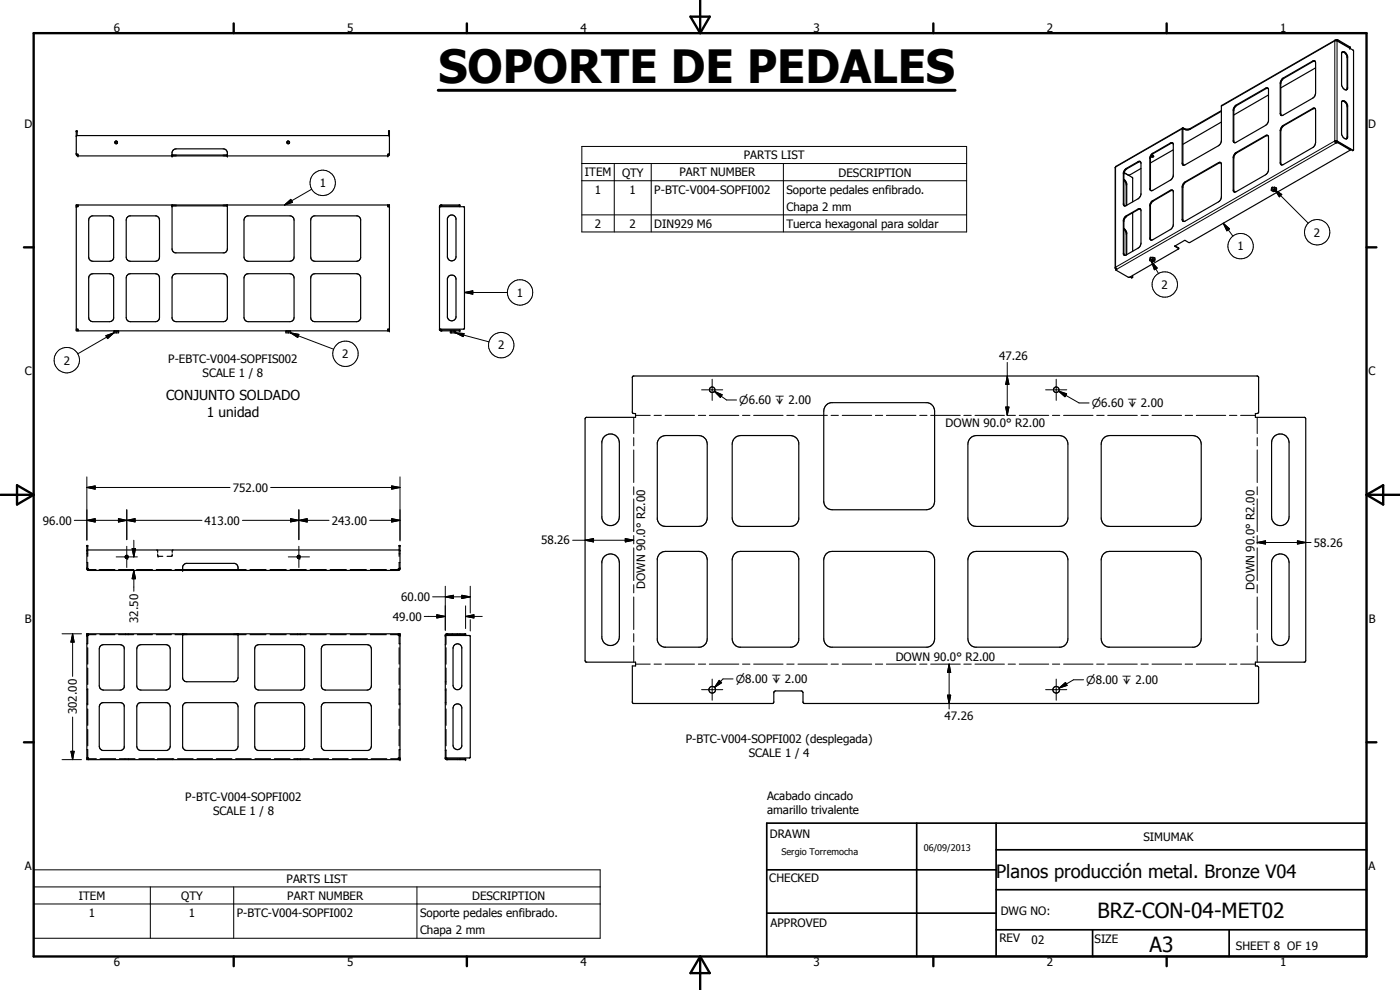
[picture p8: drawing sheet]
<svg xmlns="http://www.w3.org/2000/svg" width="420mm" height="297mm" viewBox="0 0 420 297" stroke-linecap="round" stroke-linejoin="round" font-family="sans-serif">
<g fill="none" stroke="#000" stroke-width=".35">
<path d="M394.7 18.3l-.6 .1-9 5.2-.4 .6-.3 .9v9.1l.2 .5M400.6 12.1v.2l.5-.1 5.1 3v29.9M400.6 12.1h.3M400.7 12.1l-34.1 19.6v10.7l-.4 .9-.5 .4-10.5 5.9M400.9 12.1l.6-.2 3.7 2.2-.1 .4M400.9 12.1v.1M401.1 12.2l.3-.1 3.8 2.2M402.7 15.7a.82 .82 0 0 1 1.3 .3l.4 1v9.5l-.3 .4a1.4 1.4 0 0 1-1.5-1.4zM402.8 15.6a1.57 1.57 0 0 1 1.5 1.5v9.5l-.2 .4M403.1 15.6l-.4 .3M354.9 38.4l-20.1 11.6-.1 .3v30.1l.3 .3-.2 .3M354.9 38.4l-.1 10.7 .4 .5"/>
<path d="M366.6 36.6l-11.6 6.7M366.6 33.4l-9.4 5.4a2.42 2.42 0 0 1-2.2-.1v10.6l.2 .3M366.6 33.2l-9.4 5.4a2.46 2.46 0 0 1-2.3-.2M370.8 31.7l9-5.2 .3-.2 .5 .3 .1 9.7-.4 .9-9.7 5.6-.5-.4v-9.5zM380.5 26.5l-.5 .1-8.9 5.1-.6 .6-.2 .7v9.5l.1 .3M380.7 28.5l-10.4 6M384.8 23.7l9.1-5.4 .6-.1 .2 .3 .1 9.4-.2 .9-.7 .7-8.8 5a.54 .54 0 0 1-.6 .1 .54 .54 0 0 1-.3-.6v-9.1zM394.7 32.6l.1 .5v9.7l-.2 .8-.5 .6-9 5.2-.5 .1M394.7 32.6l-.6-.2-9 5.2-.6 .7-.3 .9v9.7l.4 .6M394.7 32.6h-.6l-8.8 5.1-.8 .9-.1 .6v9.7l.2 .6M394.8 20.4l-10.4 6M402.7 30.5a1.21 1.21 0 0 1 1.2 0 1.21 1.21 0 0 1 .5 1.2v9.5a.81 .81 0 0 1-.8 .4 .81 .81 0 0 1-.7-.7l-.3-.7z"/>
<path d="M402.8 30.3a1.7 1.7 0 0 1 1.5 1.5v9.5l-.2 .4M22.9 46.1l.5 .2v.5M22.9 40.8h94M23.1 40.7v-1.4h-.2v7.1l.3 .4h93.3l.4-.4v-7.1h-.3v1.4M23.1 46.3l.3 .2M34.6 42.6a.32 .32 0 0 1 .5-.1 .32 .32 0 0 1-.2 .6l-.2-.1zM51.6 46.8l.2-1.6 1.1-.5h14.1l.7 .2 .3 .3 .2 1.6M51.6 46.5h16.6M116.6 46.3l-.2 .2M116.9 46.1l-.5 .2v.5M337.3 53.8l.8 1.4v6.4M337.3 54l.7 1.3v6.4"/>
<path d="M337.6 50.8l4.1-2.4h.5l.2 .4-.1 10-.6 .8-4.2 2.2-.4-.4v-9.5zM342.2 48.5l-4.1 2.2-.8 1v9.8l.2 .3M342.4 50.5l-3.5 2.1-1.6-.8 2.6 1.6v7.2M345.4 46.9a.48 .48 0 0 0 .8 0M345.5 46.8h.6M345.6 46.2l5.6-3.3 .5-.1 .4 .3-.1 10.1-.6 .7-5.8 3.3-.5-.4v-9.5zM346.1 46.8l.1 .1M346.2 46.8h-.7M346.2 46.9h.1M351.9 42.9l-.5 .1-5.3 3.1-.7 .8-.1 10 .1 .3M351.9 57.1l-.5 .1-5.4 3.2-.6 .7-.1 10.6 .1 .3M352.1 45l-6.8 3.9"/>
<path d="M355.2 55l10.5-6.2 .5-.1 .2 .2 .2 10.3-.3 .7-.6 .7-10.4 5.9-.5-.5v-10.1zM366.3 48.8l-10.5 5.9-.4 .4-.4 .9v10.1l.2 .3M370.6 46l9.2-5.3 .5-.1 .3 .3 .1 10.2-.4 .9-9.8 5.7-.4-.5v-10.1zM380.5 40.7l-.5 .1-8.9 5.1-.7 .8-.1 10.6 .1 .3M381.7 56.4l-.2 .7M381.8 56.2v.5M381.8 56.2l-.1 .1M381.8 56.7l-.3 .4M382.1 56.9l.5 .2-.3 .1-.3-.1zM382.6 56.9v.1M382.6 56.2h-.8M382.6 56.2l.5 .2v.5"/>
<path d="M382.6 56.2v.4M382.6 56.6l.5 .3M382.6 56.6l-.8 .1M383.1 56.9l-.2 .5-.8 .1-.6-.4M400.6 42.3h.7l4.9 2.8M400.6 42.3l.2 .1M400.6 42.3l.3 .6M400.8 42.4h.3l4.9 2.8 .2-.1M400.8 42.4l.1 .3M400.9 42.9l.6-.1 3.7 2.2M400.9 42.7l.6-.1 3.7 2.1v.4l-48.1 27.7-1.6-.7-2.8 1.7M400.9 42.7v.2"/>
<path d="M23.4 61.8h-.5v-.3h94v.3h-.5M23.4 61.5v.5h-.5v36.8h.5v.5M26.8 65.3l.8-.5h5.5l.7 .4 .3 .6v11.6l-.2 .5-1 .5h-5a1.3 1.3 0 0 1-1.3-1.3v-11.1zM38.1 65.3l.8-.5h8l.8 .5 .2 .7v11.1l-.6 1.1-.7 .2h-7.5l-1-.5-.2-.8v-11.1zM51.6 61.8h16.6M51.6 61.5v13.4l.4 .6 .7 .4h14.6l.4-.2 .5-.8v-13.4M73.6 65.2l.6-.4 13.2 .1a1.23 1.23 0 0 1 .9 1.1v11.1l-.6 1.1-.7 .2h-12.5l-.9-.4-.4-.9v-11.1zM93.5 65.3l.8-.5h13l.6 .4 .3 .6v11.6l-.3 .6-.9 .4h-12.5l-.7-.2-.6-1.1v-11.1zM116.4 61.5v.5h.5v36.8h-.5v.5M131.9 62h7.3l.2 .3v36.2l-.3 .3h-7.2M132.1 62l.2-.2h5.7v-.3h-5.8l-.3 .3v37.1l.5 .4M132.4 61.5v.3"/>
<path d="M134.7 64.9a1.29 1.29 0 0 1 2.2 .7v11.6a1.31 1.31 0 0 1-1.3 1.1 1.31 1.31 0 0 1-1.3-1.1v-11.6zM337.3 68.5l.8 1.4v6.5M337.3 68.7l.7 1.3v6.5M338 65l-.1 .1M338 76.5l3.9-2.3 .5-1v-10.2l-.4-.4-4 2.2-.8 1-.1 10.4 .4 .4M338 76.5l-.5 .1M339.9 63.8v11.6M342.2 62.7l-.5 .1-3.6 2.1-.8 1.1v10.3l.2 .3M345.3 77.2l-.3 1M345.3 77.2v.6M345.3 77.2h.7M345.3 77.8l-.3 .4"/>
<path d="M345.5 78l.4-.1 .2 .2-.5 .1zM345.6 60.5l5.6-3.4 .5-.1 .4 .3-.1 10.7-.6 .7-5.9 3.4-.4-.5v-10.1zM346 77.2l.6 .2v.6M346 77.2v.4M346 77.6l.6 .4M346 77.6l-.7 .2M346.6 78l-.2 .4-.8 .1-.6-.3M352.7 73.8l1 .6v.3l-14.8 8.5-4.1-2.2M352.7 73.8l1 .8M23.4 99h-.5v.3h94v-.3h-.5M26.8 82.7l.6-.5 .5-.1h5l1 .6 .2 .4v12.4l-.2 .5-.6 .4-5.4 .1-.5-.1-.7-.6-.1-12.4zM34.2 99.3v.6h1.4v-.6"/>
<path d="M34.4 99.3v.1M34.7 99.3l-.5 .1M34.9 99.3v.6M35 99.3l.6 .1M35.4 99.3v.1M38.1 82.7l.5-.5 .5-.1h7.5a1.23 1.23 0 0 1 1.3 1.3v11.8l-.2 .8-1.1 .5h-7.5l-.7-.2-.4-.5-.1-.6v-11.8zM52 82.5l.9-.4h14.1l.7 .2 .5 .8v12.4l-.3 .6-.9 .4h-14.1l-.9-.4-.4-.6v-12.4zM73.6 82.5l.9-.4h12.5l.7 .2 .6 1.1v11.8a1.25 1.25 0 0 1-1.3 1.3h-12.5a1.3 1.3 0 0 1-1.3-1.3v-11.8zM85.8 99.3v.6h1.4v-.6M86 99.3v.1M86.3 99.3l-.5 .1M86.5 99.3v.6"/>
<path d="M86.7 99.3l.5 .1M87 99.3v.1M93.5 82.7l.5-.5 .5-.1h12.5l.9 .4 .3 .6v12.4l-.3 .6-.9 .4h-12.5l-.7-.2-.5-.5-.1-.6v-11.8zM132.1 98.8l.3 .2M132.4 99h5.6v.3h-5.6M132.4 99v.3M134.7 82.8a1.33 1.33 0 0 1 2.2 .8v11.6a1.33 1.33 0 0 1-1.3 1.1 1.33 1.33 0 0 1-1.3-1.1v-11.6zM135.2 99.3v.6h1.5v-.5l-.3-.1M135.2 99.3h.9M135.5 99.3v.1M135.5 99.4v.5M136.3 99.3v.6"/>
<path d="M334.7 80.3l.1-.1 .4 .6-.4 .2M339.2 83.1l.4 .3 .3-.2M339.3 83l.6 .2M339.9 82.6v.6M175.8 125.3l14.9-.1v-1.1l-.8-.1-.1-.3v-10.5l.3-.4h187.3l.3 .4v10.5l-.2 .3-.7 .1v1.1h14.7l.4 .5-.1 72.8-.3 .2h-14.7v1.1l.6 .1 .3 .3v10.5l-.3 .4h-136.1l-.3-.4v-2.9l-.5-.5h-7.9l-.4 .5v2.9l-.3 .4h-41.8l-.3-.4v-10.9h.9v-1.1h-14.7l-.4-.5v-72.5zM181.3 131.1a2.63 2.63 0 0 1 2.9-.7 2.63 2.63 0 0 1 1.7 2.4v22.3a2.64 2.64 0 0 1-2.5 2.6 2.64 2.64 0 0 1-2.8-2.3v-22.9zM197.9 131.6l.8-.7 1-.2h10.1a2.59 2.59 0 0 1 2.4 2.5v22.2a2.52 2.52 0 0 1-2.4 2.5h-10.1a2.48 2.48 0 0 1-2.4-2.1v-23zM220.4 131.6l.8-.7 1-.2h15.1a2.58 2.58 0 0 1 2.4 2.1v23a2.49 2.49 0 0 1-2.4 2.1h-15.1a2.51 2.51 0 0 1-2.5-2.5v-22.2zM247.9 121.7l.5-.5 1-.4h28.9a2.57 2.57 0 0 1 2.2 2.5v27.2a2.46 2.46 0 0 1-2.5 2.5h-28.2a2.59 2.59 0 0 1-2.6-2.5v-27.2zM291.1 131.6l.9-.7 1-.2h25a2.59 2.59 0 0 1 2.5 2.5v22.2a2.52 2.52 0 0 1-2.5 2.5h-25a2.52 2.52 0 0 1-2.5-2.5v-22.2zM331.1 131.6l.8-.7 1.1-.2h25a2.59 2.59 0 0 1 2.5 2.5v22.2a2.52 2.52 0 0 1-2.5 2.5h-25a2.51 2.51 0 0 1-2.5-2.5v-22.2zM382.3 131.1a2.62 2.62 0 0 1 2.9-.7 2.62 2.62 0 0 1 1.7 2.4v22.3a2.62 2.62 0 0 1-2.7 2.6 2.62 2.62 0 0 1-2.6-2.6v-22.3l.1-.7z"/>
<path d="M26.1 170.5l.5 .1v.6M26.1 170.6h.1M26.1 166.2h.1M26.1 168.8h.1M26.1 165.2l.2-.2h93.5l.2 .2M26.2 168.8l.2 2.1h2.4M26.2 166.2h.1M26.3 166.9v-3.2h-.2v7.1l.5 .4M26.6 171.2h92.9M29.8 170.9v.1M29.8 171.1v.1M30 170.9h4.5"/>
<path d="M35.6 170.9h4.5M37.3 170.9v.1M37.3 171.1v.1M38.3 166.7a.5 .5 0 0 0-.8 .4 .5 .5 0 0 0 .8 .4M41.1 170.9v.1M41.1 171.1v.1M41.2 170.9h4.6M46.9 170.9h4.5M47.1 165l.1 .1M47.3 165.1v.6M47.3 166.2v.6M47.3 166.8h.1"/>
<path d="M47.4 166.9h1.4M51.1 170.9v.1M51.1 171.1v.1M51.5 166.9h-1.3M51.5 166.9h.1M51.7 166.2l-.1 .6M51.7 165.1v.6M51.9 165l-.1 .1M52.5 170.9h21.4M54.8 171.2l.1-1.4 .9-.8h14.6l.8 .6 .2 1.6M75 170.9h4.8M76.4 170.9v.1"/>
<path d="M76.4 171.1v.1M81.1 170.9h4.8M87.1 170.9h4.8M89.4 167.5h.5M89.9 166.7a.47 .47 0 0 0-.7 0 .47 .47 0 0 0 .3 .7 .47 .47 0 0 0 .6-.4 .42 .42 0 0 0-.6-.2 .42 .42 0 0 0-.1 .6M91.4 170.9v.1M91.4 171.1v.1M93.1 170.9h4.8M96.4 170.9v.1M96.4 171.1v.1M99.1 170.9h4.8M105.1 170.9h4.8"/>
<path d="M111.2 170.9h4.7M111.5 170.9v.1M111.5 171.1v.1M119.8 166.9v-3.2h.2v7.1l-.5 .4M119.8 166.2h.2M120 170.5l-.5 .1v.6M120 168.8h-.2l-.1 2.1h-2.5M181.3 167a2.63 2.63 0 0 1 2.9-.6 2.63 2.63 0 0 1 1.7 2.4v22.3a2.64 2.64 0 0 1-2.5 2.6 2.64 2.64 0 0 1-2.8-2.2v-23.1zM197.9 166.3l.8-.6 1-.3h10.1a2.51 2.51 0 0 1 2.4 2.5v23.8a2.57 2.57 0 0 1-2.1 2.5h-10.7a2.55 2.55 0 0 1-2.1-2.1v-24.5zM220.4 166.3l.8-.6 1-.3h15.1a2.47 2.47 0 0 1 2.4 2.2v24.5a2.55 2.55 0 0 1-2.1 2.1h-15.7a2.57 2.57 0 0 1-2.2-2.5v-23.8zM247.9 166.3l.8-.6 1.1-.3h28.2a2.51 2.51 0 0 1 2.5 2.5v23.8a2.57 2.57 0 0 1-2.2 2.5h-28.9a2.57 2.57 0 0 1-2.2-2.5v-23.8zM291.1 166.3l.9-.6 1-.3h25a2.52 2.52 0 0 1 2.5 2.5v23.8a2.57 2.57 0 0 1-2.2 2.5h-25.7a2.57 2.57 0 0 1-2.1-2.5v-23.8z"/>
<path d="M331.1 166.3l.8-.6 1.1-.3h25a2.51 2.51 0 0 1 2.5 2.5v23.8a2.57 2.57 0 0 1-2.2 2.5h-25.7a2.57 2.57 0 0 1-2.1-2.5v-23.8zM382.3 167a2.62 2.62 0 0 1 2.9-.6 2.62 2.62 0 0 1 1.7 2.4v22.3a2.62 2.62 0 0 1-2.7 2.6 2.62 2.62 0 0 1-2.6-2.6v-22.3l.1-.7zM26.1 193.2h.1M26.2 193.2h.1M26.3 190.7v2.4M26.3 194.4v4.9M26.6 190.2v.5h-.5v36.7h.5v.5M28.8 190.4h-2.7v-.2h93.9v.2h-2.8M30 190.4h4.5M30 194l1.1-.6h5l.8 .4 .4 .6-.1 11.9-.5 .5-.6 .3h-5a1.3 1.3 0 0 1-1.3-1.3v-11.1zM35.6 190.4h4.5M37.7 190.2h.1"/>
<path d="M37.7 190.3v.1M38.5 190.2h.1M38.5 190.3v.1M41.2 190.4h4.6M41.6 193.6l.7-.2h7.5l1 .6 .3 .7v11.1l-.6 1-.7 .3h-7.5l-1-.6-.2-.7v-11.1zM46.9 190.4h4.5M52.5 190.4h21.4M54.8 190.2l.1 13.6a1.23 1.23 0 0 0 1.2 .8h14.1l.7-.3 .5-1v-13.1M75 190.4h4.8M76.8 193.8l.9-.4h12.5l.9 .4 .3 .9v11.1l-.3 .9-.9 .4h-12.5l-.9-.4-.4-.9v-11.1zM81.1 190.4h4.8M87.1 190.4h4.8"/>
<path d="M89.3 190.2h.1M89.3 190.3v.1M90.1 190.2h.1M90.1 190.3v.1M93.1 190.4h4.8M96.6 194l1.1-.6h12.5a1.3 1.3 0 0 1 1.3 1.3v11.1a1.3 1.3 0 0 1-1.3 1.3h-12.5l-.7-.3-.6-1v-11.1zM99.1 190.4h4.8M105.1 190.4h4.8M111.2 190.4h4.7M119.5 190.2v.5h.5v36.7h-.5v.5M119.8 190.7v2.4M119.8 194.4v4.9"/>
<path d="M119.8 193.2h.2M133.6 190.7h7.4l.1 .2v36.3l-.1 .2h-7.4M133.6 193.4h.1M133.8 193.4h.1M133.8 194.4v4.9M134.1 190.2h5.6v.2h-5.7l-.2 .3v2.4M134.1 190.2v.2M134.1 190.2l-.5 .3v37.1l.5 .3M135.7 190.2h.1M135.7 190.3v.1M136.2 193.7a1.32 1.32 0 0 1 1.4-.5 1.32 1.32 0 0 1 1 1v11.7a1.33 1.33 0 0 1-1.4 1 1.33 1.33 0 0 1-1.2-1.3v-11.1zM137.2 190.2h.1"/>
<path d="M137.2 190.3v.1M138.1 190.2h.1M138.1 190.3v.1M26.1 211.2h.1M26.1 206.9h.1M26.2 211.2h.1M26.2 206.9h.1M26.3 200.4v5M26.3 206.6v4.9M26.3 212.7v4.9M26.3 218.9v4.9M30.2 211.2l.6-.4h5.5l.9 .8 .1 12.6-.2 .4-.6 .5-5.7 .1-.8-.6-.2-.7v-11.9z"/>
<path d="M41.4 211.2l.7-.4h8l.6 .4 .4 .8v11.9l-.6 1.1-.4 .2h-8l-.8-.6-.2-.7v-11.9zM55.2 211.2l.6-.4h14.6l.5 .2 .5 1v11.9l-.2 .7-.8 .6h-14.6l-.4-.2-.6-.8v-12.4zM76.8 211.2l.6-.4h13.1l.6 .4 .3 .8v11.9l-.3 .9-.6 .4h-13.1l-.6-.4-.4-.9v-11.9zM96.8 211.2l.6-.4h13l.5 .2 .6 1v11.9l-.4 .9-.7 .4h-13l-.4-.2-.6-1.1v-11.9zM119.8 200.4v5M119.8 206.6v4.9M119.8 212.7v4.9M119.8 218.9v4.9M119.8 211.2h.2M119.8 206.9h.2M133.6 207.1h.1M133.6 210.8h.1"/>
<path d="M133.6 204.6h.1M133.8 207.1h.1M133.8 210.8h.1M133.8 204.6h.1M133.8 200.4v5M133.8 206.6v4.9M133.8 212.7v4.9M133.8 218.9v4.9M136.2 211.7a1.35 1.35 0 0 1 1.4-.5 1.35 1.35 0 0 1 1 1v11.7a1.33 1.33 0 0 1-1.5 1 1.33 1.33 0 0 1-1.1-1.3v-11.1zM26.1 224.9h.1M26.2 224.9l.1 2.5M28.9 227.7h-2.8v.2h93.9v-.2h-2.7"/>
<path d="M30 227.7h4.7M35.8 227.7h4.7M37.5 227.7v.1M37.5 227.8v.1M38.6 227.7v.1M38.6 227.8v.1M41.7 227.7h4.6M47.3 227.7v.1M47.3 227.8v.1M47.5 227.7h4.6M51.7 227.7v.1M51.7 227.8v.1"/>
<path d="M53.3 227.7h4.6M59.1 227.7h4.7M64.9 227.7h4.7M70.7 227.7h4.7M76.5 227.7h4.7M82.4 227.7h4.6M88.2 227.7h4.6M89.2 227.7v.1M89.2 227.8v.1M90.2 227.7v.1M90.2 227.8v.1M94 227.7h4.6"/>
<path d="M99.8 227.7h4.7M105.6 227.7h4.7M111.4 227.7h4.7M120 224.9l-.2 .1v2.4M133.6 225.2h.1M133.8 225.2h.1M133.8 225v2.4l.3 .3M134.1 227.7h5.6v.2h-5.6M134.1 227.7v.2M137.2 227.7v.1M137.2 227.8v.1M137.9 227.7v.1"/>
<path d="M137.9 227.8v.1M138.2 227.7v.1M138.2 227.8v.1"/>
<circle cx="34.9" cy="42.7" r=".41"/>
<circle cx="86.5" cy="42.7" r=".41"/>
<circle cx="86.5" cy="42.7" r=".31"/>
<circle cx="213.7" cy="116.9" r=".83"/>
<circle cx="317" cy="116.9" r=".83"/>
<circle cx="38.1" cy="167.1" r=".42"/>
<circle cx="213.7" cy="207" r="1.01"/>
<circle cx="317" cy="206.9" r="1"/>
</g>
<g fill="#000">
<circle cx="405.1" cy="14.5" r=".18"/>
<circle cx="22.9" cy="39.3" r=".18"/>
<circle cx="23.1" cy="39.3" r=".18"/>
<circle cx="116.6" cy="39.3" r=".18"/>
<circle cx="116.9" cy="39.3" r=".18"/>
<circle cx="23.4" cy="46.8" r=".18"/>
<circle cx="51.6" cy="46.8" r=".18"/>
<circle cx="51.6" cy="46.5" r=".18"/>
<circle cx="68.2" cy="46.5" r=".18"/>
<circle cx="68.2" cy="46.8" r=".18"/>
<circle cx="116.4" cy="46.8" r=".18"/>
<circle cx="22.9" cy="62" r=".18"/>
<circle cx="22.9" cy="61.5" r=".18"/>
<circle cx="22.9" cy="61.8" r=".18"/>
<circle cx="23.4" cy="61.5" r=".18"/>
<circle cx="51.6" cy="61.5" r=".18"/>
<circle cx="51.6" cy="61.8" r=".18"/>
<circle cx="68.2" cy="61.8" r=".18"/>
<circle cx="68.2" cy="61.5" r=".18"/>
<circle cx="116.4" cy="61.5" r=".18"/>
<circle cx="116.9" cy="61.8" r=".18"/>
<circle cx="116.9" cy="62" r=".18"/>
<circle cx="116.9" cy="61.5" r=".18"/>
<circle cx="131.9" cy="62" r=".18"/>
<circle cx="138" cy="61.8" r=".18"/>
<circle cx="138" cy="61.5" r=".18"/>
<circle cx="22.9" cy="98.8" r=".18"/>
<circle cx="116.9" cy="99" r=".18"/>
<circle cx="116.9" cy="99.3" r=".18"/>
<circle cx="116.9" cy="98.8" r=".18"/>
<circle cx="131.9" cy="98.8" r=".18"/>
<circle cx="138" cy="99.3" r=".18"/>
<circle cx="138" cy="99" r=".18"/>
<circle cx="38.3" cy="166.7" r=".18"/>
<circle cx="38.3" cy="167.5" r=".18"/>
<circle cx="47.4" cy="166.9" r=".18"/>
<circle cx="54.8" cy="170.9" r=".18"/>
<circle cx="54.8" cy="171.2" r=".18"/>
<circle cx="89.9" cy="167.5" r=".18"/>
<circle cx="89.9" cy="166.7" r=".18"/>
<circle cx="26.1" cy="190.7" r=".18"/>
<circle cx="26.1" cy="190.2" r=".18"/>
<circle cx="26.1" cy="190.4" r=".18"/>
<circle cx="54.8" cy="190.4" r=".18"/>
<circle cx="54.8" cy="190.2" r=".18"/>
<circle cx="120" cy="190.4" r=".18"/>
<circle cx="120" cy="190.2" r=".18"/>
<circle cx="120" cy="190.7" r=".18"/>
<circle cx="133.6" cy="190.7" r=".18"/>
<circle cx="139.7" cy="190.2" r=".18"/>
<circle cx="139.7" cy="190.4" r=".18"/>
<circle cx="26.1" cy="227.4" r=".18"/>
<circle cx="120" cy="227.4" r=".18"/>
<circle cx="120" cy="227.9" r=".18"/>
<circle cx="120" cy="227.7" r=".18"/>
<circle cx="133.6" cy="227.4" r=".18"/>
<circle cx="139.7" cy="227.9" r=".18"/>
<circle cx="139.7" cy="227.7" r=".18"/>
</g>
<g fill="none" stroke="#000" stroke-width=".3">
<path d="M393.9 18.3l.2 .1M401.1 11.9v.3M401.3 12.3v30l-.2 .1M401.5 11.9v.3M404.4 17.2l-.1 .1M405.1 14.1v.2M355.2 38.7h-.2M355.4 38.6v.2M357.2 38.6v.2M366.6 31.9l34-19.6v30l-65.8 37.9v-30.1l20-11.4M370.1 33.1l.2 .1M371 31.5l.1 .2"/>
<path d="M379.8 26.5l.2 .1M384.2 24.9l.2 .2M384.2 34l.2 .2M384.2 39.2h.2M385.1 23.4l.2 .1M385.1 37.6l.2 .1M393.9 32.6h.2M404.4 31.9l-.1 .1M404.4 26.3l-.1 .1M93.5 56.8l-8.1 4.7M174.6 43.9h115.5v25.7h-115.5zM174.6 49.1h115.5"/>
<path d="M174.6 54.2h115.5M184.4 49.1v20.5M195.4 49.1v20.5M235.1 49.1v20.5M337.1 52.1l.2 .1M338 50.5l.1 .2M338.1 55.4l-.1 .1M341.5 48.5l.2 .1M345.1 47.5l.2 .1M345.1 56.6l.2 .1M346 46l.1 .1M351.2 42.9l.2 .1"/>
<path d="M351.2 57.1l.2 .1M354.8 48.9l.2 .2M354.8 56.1l.2 .1M355.7 54.6l.1 .1M365.7 48.8l.1 .1M370.1 42.2l.2 .1M370.1 47.3l.2 .1M370.1 57l.2 .1M371 45.8l.1 .1M379.8 40.7l.2 .1M382.6 56.9l2.1 1.4-.7 .8zM382.6 56.9l10 10.1"/>
<path d="M384.2 48.9h.2M400.9 42.9l-65.7 37.9M401.1 42.6v.2M401.5 42.6v.2M404.4 41l-.1 .1M405.1 44.7v.2M406 45.1l-.1 .1M85.4 61.5l1.9-1.7 .5 .9zM174.6 64.5h115.5M337.1 61.2l.2 .1M337.1 66.3l.2 .1M337.1 76l.2 .1"/>
<path d="M338 64.8l.1 .1M338.1 70.1l-.1 .1M341.5 62.7l.2 .1M345.1 61.7l.2 .1M345.1 71.4l.2 .1M345.6 78.5l1.7 1.9-.9 .5zM345.6 78.5l2.1 3.5M346 60.2l.1 .1M352.7 73.8v.2M353.6 74.3v.2M354.8 65.8l.2 .1M367.1 67l1.9 1.7-.8 .6z"/>
<path d="M367.1 67l2.9 3.9M34.2 99.9l-10.9 6.3M87.2 99.9l2.5 .4-.3 1zM87.2 99.9l12.9 4.9M136.7 99.9l2.6 .2-.3 .9zM136.7 99.9l10.1 2.7M139.4 87.8l2.5-.6v1.1zM139.4 87.8h12.9M334.9 80.5l-.1 .1M339.8 83.2l-.2 .2M31.8 100.7l2.4-.8-1.9 1.7zM210.6 117h6.3"/>
<path d="M213.7 113.8v6.3M214.4 117.4l2.3 1-.5 .9zM214.4 117.4l3.6 2.6h3.1M302.3 112.8l.5 2.5h-1zM302.3 108.8v15.8M313.8 117h6.4M317 113.8v6.3M317.7 117.3l2.4 .9-.5 .8zM317.7 117.3l6.1 3.6h3M190.2 125.2v4.9M190.2 131.3v2.5M190.2 135v9.8"/>
<path d="M190.7 124.6h4.4M196.3 124.6h2.2M199.6 124.6h8.8M209.6 124.6h2.2M212.9 124.6h8.8M222.8 124.6h2.3M226.2 124.6h8.8M236.1 124.6h2.2M239.5 124.6h8.8M249.4 124.6h2.2M252.8 124.6h8.8M262.7 124.6h2.2"/>
<path d="M266 124.6h8.9M276 124.6h2.2M279.3 124.6h8.9M289.3 124.6h2.2M292.6 124.6h8.8M301.8 122.1h1l-.5 2.5zM302.5 124.6h2.2M305.9 124.6h8.8M315.8 124.6h2.2M319.2 124.6h8.8M329.1 124.6h2.3M332.4 124.6h8.9"/>
<path d="M342.4 124.6h2.2M345.7 124.6h8.9M355.7 124.6h2.2M359 124.6h8.9M369 124.6h2.2M372.3 124.6h4.5M377.3 125.2v4.9M377.3 131.3v2.5M377.3 135v9.8M22.3 156.1h38.3M26.1 146.3l2.5-.5v1zM26.1 156.1l2.5-.5v1z"/>
<path d="M26.1 146.3h42.9M26.1 143.1v19M35.5 155.6l2.5 .5-2.5 .5zM35.5 155.6l5 1v-1l-5 1zM38 156.1l2.5-.5v1zM38 153v8.9M72.8 156.1h26M81.2 146.3h38.8M87.2 155.6l2.5 .5-2.5 .5zM87.2 155.6v1l5-1v1zM89.7 156.1l2.5-.5v1zM89.7 153v8.9"/>
<path d="M110.9 156.1h9.1M117.5 145.8l2.5 .5-2.5 .5zM117.5 155.6l2.5 .5-2.5 .5zM120 143.1v19.2M190.2 146v2.5M190.2 149.7v9.8M377.3 146v2.5M377.3 149.7v9.8M34.9 167.1h6.3M38 163.9v6.4M39.7 164.6h1l-.5 2.5zM40.2 171.2l.5 2.5h-1z"/>
<path d="M40.2 162.1v5M40.2 171.2v6.2M86.5 167.1h6.4M89.7 163.9v6.4M129.8 179.1h11.3M133.6 179.1l2.5-.5v1zM133.6 175.9v13.2M138.6 178.6l2.5 .5-2.5 .5zM141.1 175.9v8M171.9 162.1h18.3M175.6 162.1l2.5-.5v1zM187.7 161.6l2.5 .5-2.5 .5z"/>
<path d="M190.2 160.7v2.5M190.2 164.4v9.8M190.2 175.4v2.5M190.2 179.1v9.8M377.3 162.8l2.5-.5v.9zM377.3 160.7v2.5M377.3 164.4v9.8M377.3 175.4v2.5M377.3 179.1v9.8M377.3 162.8h16.2M389.4 162.3l2.5 .5-2.5 .4zM18.6 190.2h5.9"/>
<path d="M21.8 190.2l.5 2.5h-1zM21.8 190.2v12.7M127.3 185h6.3M131.1 184.4l2.5 .6-2.5 .4zM139.7 185l2.5-.6v1zM139.7 185h5M139.7 181.8v6.8M141.1 185.9v3.4M190.2 190.1v2.5M190.2 193.8v4.9M190.7 199.3h4.4M196.3 199.3h2.2"/>
<path d="M199.6 199.3h8.8M209.6 199.3h2.2M212.9 199.3h8.8M222.8 199.3h2.3M226.2 199.3h8.8M236.1 199.3h2.2M239.5 199.3h8.8M249.4 199.3h2.2M252.8 199.3h8.8M262.7 199.3h2.2M266 199.3h8.9M276 199.3h2.2"/>
<path d="M279.3 199.3h8.9M284.8 199.3l.5 2.5h-1zM284.8 199.3v13.4M289.3 199.3h2.2M292.6 199.3h8.8M302.5 199.3h2.2M305.9 199.3h8.8M315.8 199.3h2.2M319.2 199.3h8.8M329.1 199.3h2.3M332.4 199.3h8.9M342.4 199.3h2.2"/>
<path d="M345.7 199.3h8.9M355.7 199.3h2.2M359 199.3h8.9M369 199.3h2.2M372.3 199.3h4.5M377.3 190.1v2.5M377.3 193.8v4.9M21.8 215.1v12.8M210.6 206.9h6.3M213.7 203.8v6.3M215.8 204.1l.8 .8-2.2 1.3zM220 203.7h-3l-2.6 2.5"/>
<path d="M284.3 208.6h1l-.5 2.5zM313.8 206.9h6.4M317 203.8v6.3M317.8 206.5l2-1.7 .4 .9zM325.2 204h-3l-4.4 2.5M18.6 227.9h5.9M21.3 225.4h1l-.5 2.5zM10.1 261h170v20.5h-170zM10.1 266.1h170M10.1 271.2h170M45.1 266.1v15.4M70.1 266.1v15.4"/>
<path d="M125.1 266.1v15.4"/>
<circle cx="96.8" cy="54.9" r="3.8"/>
<circle cx="372.3" cy="73.9" r="3.8"/>
<circle cx="395.3" cy="69.7" r="3.8"/>
<circle cx="156.1" cy="87.8" r="3.8"/>
<circle cx="349.6" cy="85.4" r="3.8"/>
<circle cx="20" cy="108" r="3.8"/>
<circle cx="103.7" cy="106.1" r="3.8"/>
<circle cx="150.4" cy="103.6" r="3.8"/>
</g>
<g fill="none" stroke="#000" stroke-width=".71">
<path d="M10.1 9.9h400v277.1h-400zM70.1 7v2.9M140.1 7v2.9M207.2 5h5.8l-2.9 4.9zM210.1 0v9.9M280.1 7v2.9M350.1 7v2.9M7.2 74.2h2.9M410.1 74.2h3M.1 148.5h10M5.1 145.6l5 2.9-5 2.9zM410.1 148.5h10"/>
<path d="M410.1 148.5l5-2.9v5.8zM7.2 222.7h2.9M410.1 222.7h3M70.1 287v2.9M140.1 287v2.9M210.1 287v10M210.1 287l2.9 5h-5.8zM280.1 287v2.9M350.1 287v2.9"/>
</g>
<path d="M230.1 247h180v40h-180zM275.1 247v40M298.9 255h111.2M298.9 247v40M230.1 274h68.8M230.1 261h68.8M298.9 279h111.2M298.9 267h111.2M327.9 279v8M368.9 279v8" fill="none" stroke="#000" stroke-width=".51"/>
<path d="M131.5 27.1h155.1" fill="none" stroke="#000" stroke-width=".89"/>
<g fill="#000">
<path d="M85.4 61.5l1.9-1.7 .5 .9zM382.6 56.9l2.1 1.4-.7 .8zM367.1 67l1.9 1.7-.8 .6zM139.4 87.8l2.5-.6v1.1zM345.6 78.5l1.7 1.9-.9 .5zM31.8 100.7l2.4-.8-1.9 1.7zM87.2 99.9l2.5 .4-.3 1zM136.7 99.9l2.6 .2-.3 .9zM214.4 117.4l2.3 1-.5 .9zM302.3 112.8l.5 2.5h-1zM317.7 117.3l2.4 .9-.5 .8zM301.8 122.1h1l-.5 2.5z"/>
<path d="M26.1 146.3l2.5-.5v1zM26.1 156.1l2.5-.5v1zM35.5 155.6l2.5 .5-2.5 .5zM38 156.1l2.5-.5v1zM87.2 155.6l2.5 .5-2.5 .5zM89.7 156.1l2.5-.5v1zM117.5 145.8l2.5 .5-2.5 .5zM117.5 155.6l2.5 .5-2.5 .5zM39.7 164.6h1l-.5 2.5zM40.2 171.2l.5 2.5h-1zM133.6 179.1l2.5-.5v1zM138.6 178.6l2.5 .5-2.5 .5z"/>
<path d="M175.6 162.1l2.5-.5v1zM187.7 161.6l2.5 .5-2.5 .5zM377.3 162.8l2.5-.5v.9zM389.4 162.3l2.5 .5-2.5 .4zM21.8 190.2l.5 2.5h-1zM131.1 184.4l2.5 .6-2.5 .4zM139.7 185l2.5-.6v1zM215.8 204.1l.8 .8-2.2 1.3zM284.3 208.6h1l-.5 2.5zM284.8 199.3l.5 2.5h-1zM317.8 206.5l2-1.7 .4 .9zM21.3 225.4h1l-.5 2.5z"/>
</g>
<text font-size="13.7" x="131.6" y="24.8">SOPORTE DE PEDALES</text>
<g font-size="6.3">
<text x="329.4" y="275.4">BRZ-CON-04-MET02</text>
<text x="345" y="285.6">A3</text>
</g>
<text font-size="5.5" x="298.9" y="263.4">Planos producción metal. Bronze V04</text>
<g font-size="4.1">
<text x="49.9" y="120.1">CONJUNTO SOLDADO</text>
<text x="62" y="125">1 unidad</text>
</g>
<g font-size="3.5">
<text x="34.2" y="9.6">6</text>
<text x="104.2" y="9.6">5</text>
<text x="174.2" y="9.6">4</text>
<text x="244.2" y="9.6">3</text>
<text x="314.2" y="9.6">2</text>
<text x="384.2" y="9.6">1</text>
<text x="7.3" y="38.4">D</text>
<text x="410.6" y="38.4">D</text>
<text x="223.2" y="47.8">PARTS LIST</text>
<text x="175.5" y="52.9">ITEM</text>
<text x="186.7" y="53">QTY</text>
<text x="203.9" y="52.9">PART NUMBER</text>
<text x="251.7" y="53">DESCRIPTION</text>
<text x="96" y="56.2">1</text>
<text x="178.6" y="58.1">1</text>
<text x="189" y="58.1">1</text>
<text x="196.4" y="58.1">P-BTC-V004-SOPFI002</text>
<text x="236" y="58.1">Soporte pedales enfibrado.</text>
<text x="236" y="63.3">Chapa 2 mm</text>
<text x="178.6" y="68.4">2</text>
<text x="189" y="68.4">2</text>
<text x="196.4" y="68.4">DIN929 M6</text>
<text x="236" y="68.4">Tuerca hexagonal para soldar</text>
<text x="394.3" y="71">2</text>
<text x="371.4" y="75.1">1</text>
<text x="155.1" y="89.1">1</text>
<text x="348.6" y="86.7">2</text>
<text x="102.7" y="107.5">2</text>
<text x="149.5" y="104.9">2</text>
<text x="299.8" y="107.9">47.26</text>
<text x="7.4" y="112.6">C</text>
<text x="19.1" y="109.4">2</text>
<text x="50.5" y="109">P-EBTC-V004-SOPFIS002</text>
<text x="60.8" y="113.2">SCALE 1 / 8</text>
<text x="410.7" y="112.6">C</text>
<text x="283.8" y="128.1">DOWN 90.0° R2.00</text>
<text x="69.8" y="147.6">752.00</text>
<text x="12.8" y="157.4">96.00</text>
<text x="61.4" y="157.4">413.00</text>
<text x="99.6" y="157.4">243.00</text>
<text x="162.4" y="163.4">58.26</text>
<text x="394.3" y="164">58.26</text>
<text x="193.6" y="176.7" transform="rotate(-90 193.6 176.7)">DOWN 90.0° R2.00</text>
<text x="376.5" y="176.9" transform="rotate(-90 376.5 176.9)">DOWN 90.0° R2.00</text>
<text x="120.4" y="180.4">60.00</text>
<text x="7.4" y="186.9">B</text>
<text x="41.4" y="186.9" transform="rotate(-90 41.4 186.9)">32.50</text>
<text x="117.9" y="186.2">49.00</text>
<text x="410.8" y="186.9">B</text>
<text x="268.8" y="198.4">DOWN 90.0° R2.00</text>
<text x="23.1" y="214.4" transform="rotate(-90 23.1 214.4)">302.00</text>
<text x="283.5" y="216.1">47.26</text>
<text x="205.8" y="223">P-BTC-V004-SOPFI002 (desplegada)</text>
<text x="224.7" y="227.2">SCALE 1 / 4</text>
<text x="230.2" y="239.9">Acabado cincado</text>
<text x="55.6" y="240.3">P-BTC-V004-SOPFI002</text>
<text x="64" y="244.5">SCALE 1 / 8</text>
<text x="230.2" y="244.1">amarillo trivalente</text>
<text x="231" y="251.5">DRAWN</text>
<text x="343.1" y="252.3">SIMUMAK</text>
<text x="7.4" y="261.1">A</text>
<text x="410.7" y="261.1">A</text>
<text x="23.7" y="270">ITEM</text>
<text x="86" y="264.8">PARTS LIST</text>
<text x="86.2" y="270">PART NUMBER</text>
<text x="230.9" y="264.6">CHECKED</text>
<text x="26.7" y="275.1">1</text>
<text x="54.3" y="270">QTY</text>
<text x="56.7" y="275.1">1</text>
<text x="71.1" y="275.1">P-BTC-V004-SOPFI002</text>
<text x="126.1" y="275.1">Soporte pedales enfibrado.</text>
<text x="141.7" y="270">DESCRIPTION</text>
<text x="300.3" y="274.5">DWG NO:</text>
<text x="126.1" y="280.3">Chapa 2 mm</text>
<text x="231.3" y="278.3">APPROVED</text>
<text x="299.9" y="282.6">REV</text>
<text x="309.6" y="283.3">02</text>
<text x="328.5" y="283.1">SIZE</text>
<text x="370.9" y="285.1">SHEET 8 OF 19</text>
<text x="34.2" y="289.9">6</text>
<text x="104.2" y="289.9">5</text>
<text x="174.2" y="289.9">4</text>
<text x="244.2" y="289.9">3</text>
<text x="314.2" y="289.9">2</text>
<text x="384.2" y="289.9">1</text>
</g>
<g font-size="3.3">
<text x="221.9" y="121.3">n6.60 x 2.00</text>
<text x="327.6" y="122.2">n6.60 x 2.00</text>
<text x="220.8" y="205">n8.00 x 2.00</text>
<text x="326" y="205.2">n8.00 x 2.00</text>
</g>
<g font-size="2.7">
<text x="234.5" y="256.6">Sergio Torremocha</text>
<text x="277.2" y="255.3">06/09/2013</text>
</g>
</svg>
